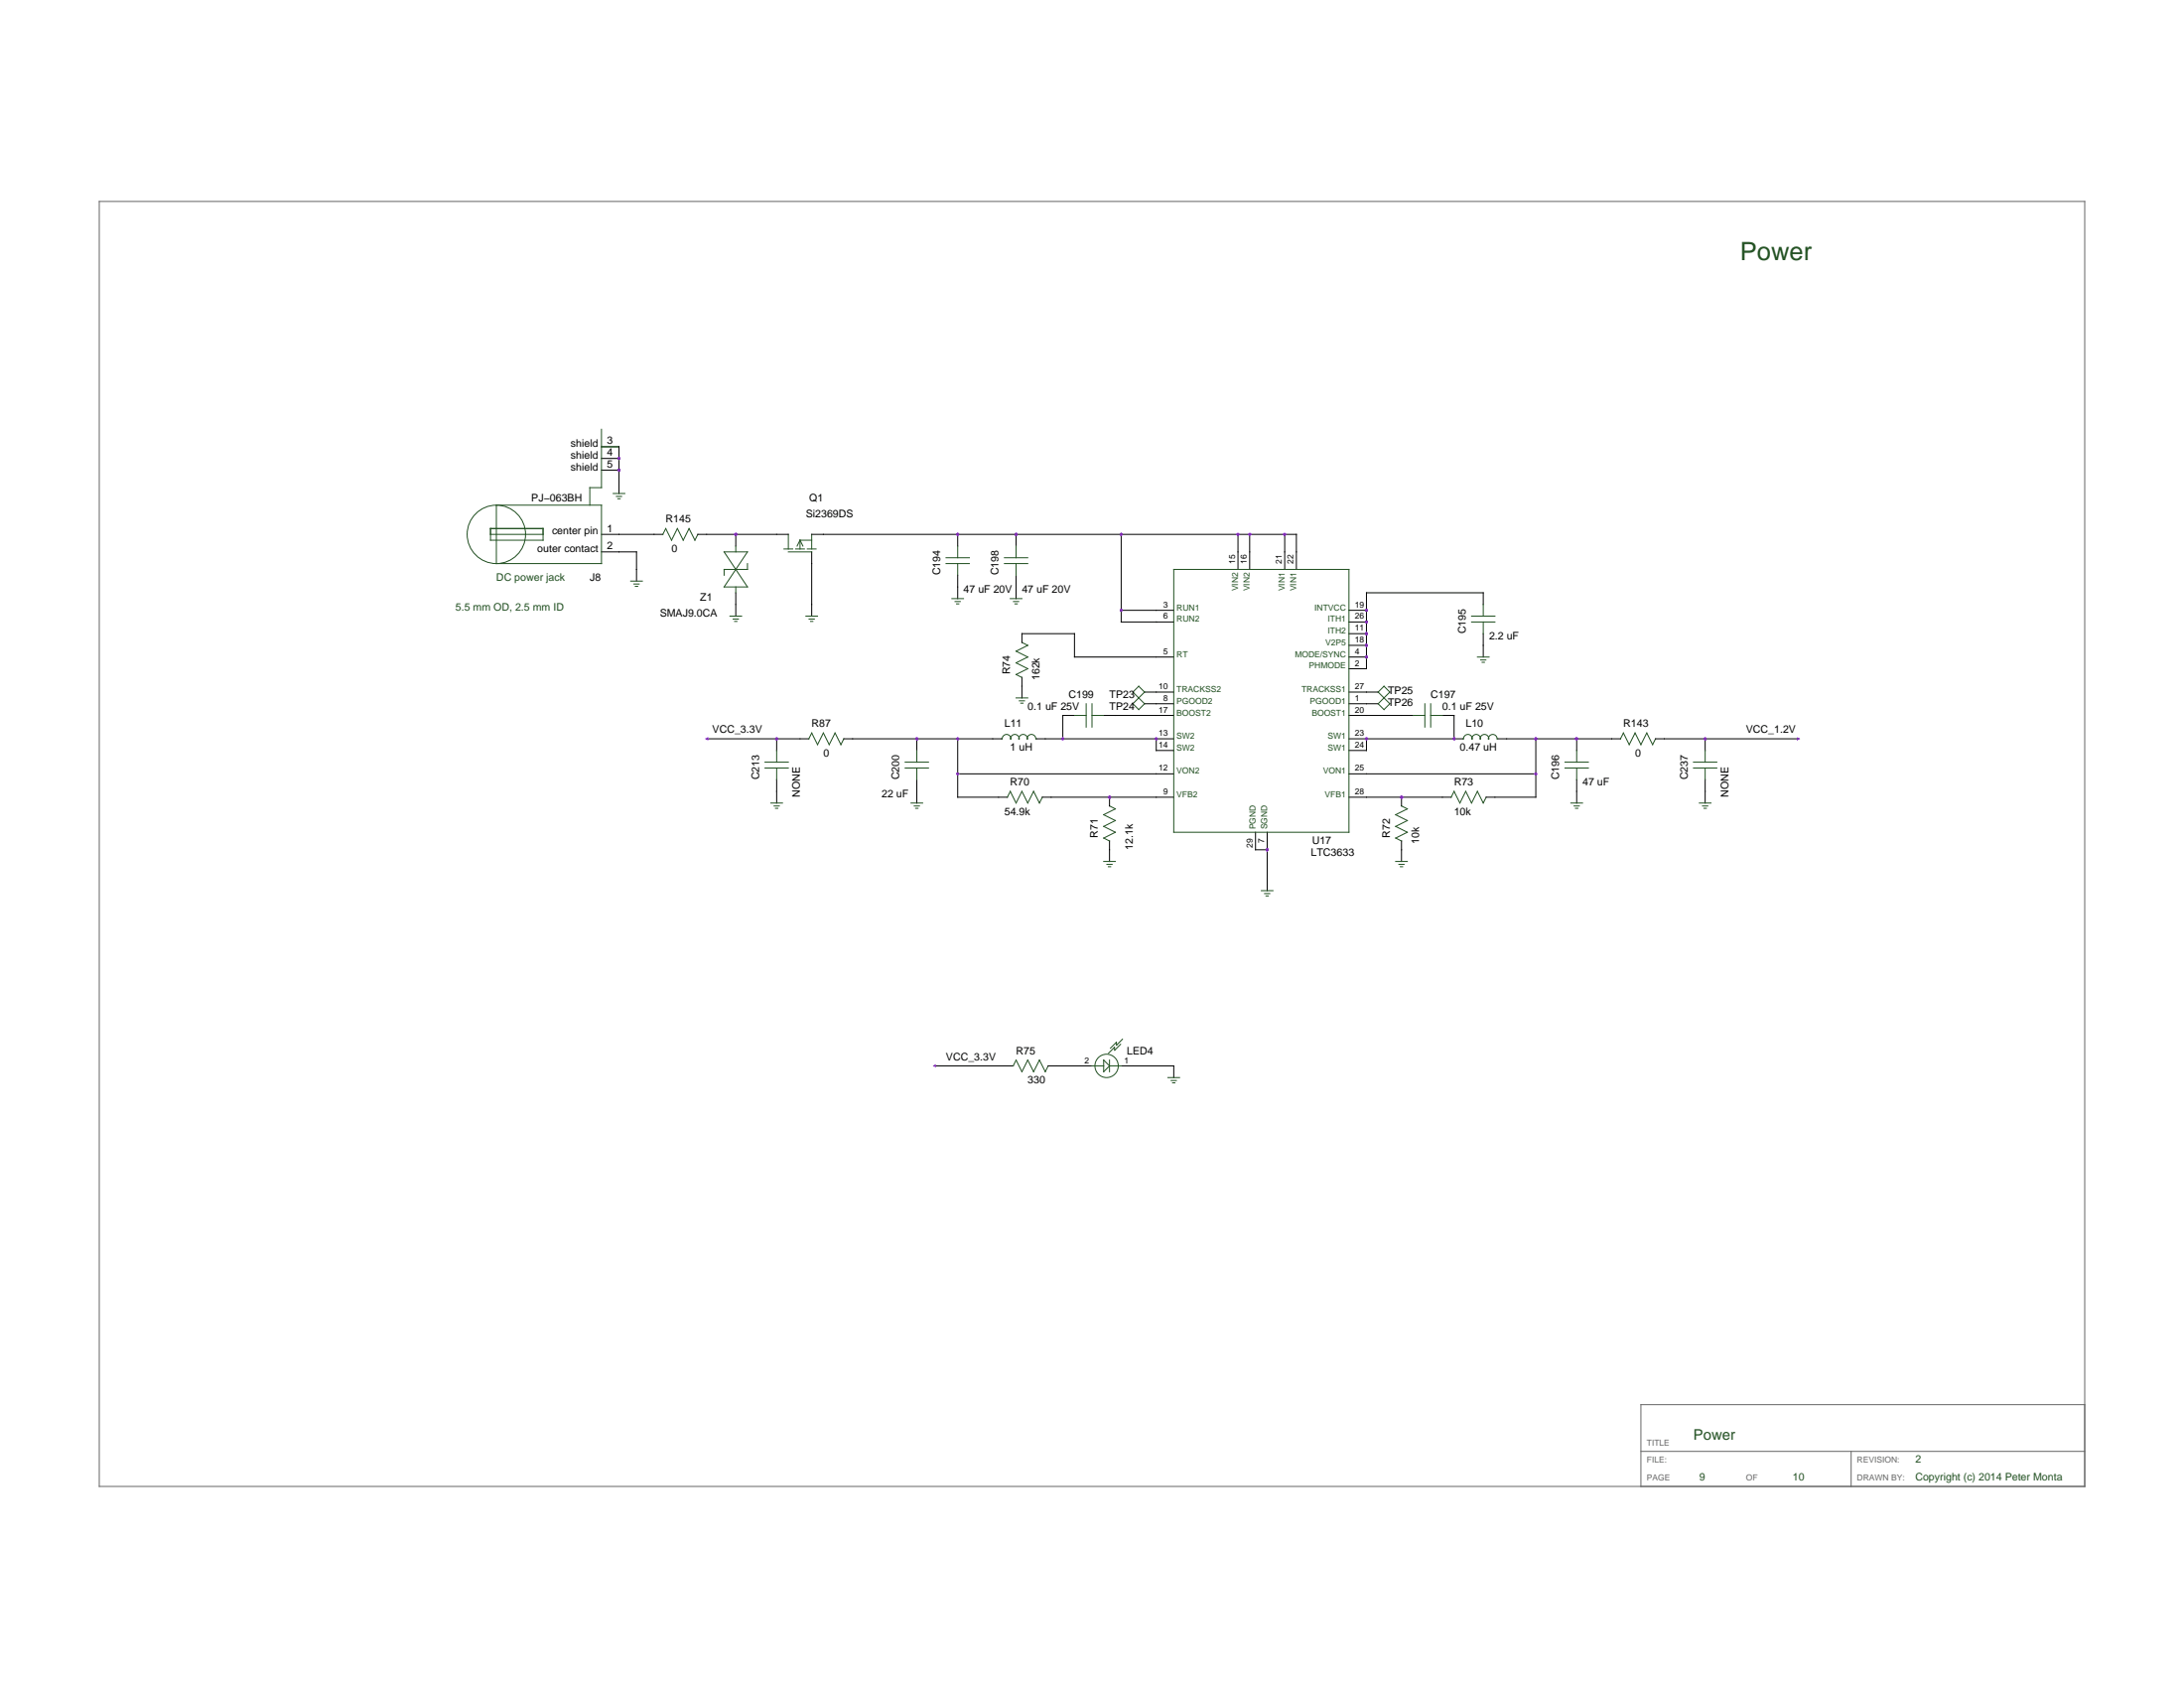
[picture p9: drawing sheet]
<svg xmlns="http://www.w3.org/2000/svg" width="279mm" height="216mm" viewBox="0 0 279 216" stroke-linecap="round" stroke-linejoin="round" font-family="sans-serif">
<path d="M12.7 25.8h254v164.3h-254zM266.7 179.7h-56.8v10.4M209.9 185.6h56.8M236.8 185.6v4.5" fill="none" stroke="#666" stroke-width=".13"/>
<path d="M76.9 58.6h2.3M76.9 57.1h2.3M76.9 68.3h2.3M76.9 70.6h2.3M76.9 60.1h2.3" fill="none" stroke="#000" stroke-width=".13"/>
<g fill="none" stroke="#205020" stroke-width=".13">
<path d="M76.9 54.9v7.5h-1.4v2.2M76.9 57.1h2.3M62.8 67.6h6.7v1.5h-6.7zM62.8 68.3h6.7M63.5 64.6h13.4v7.5h-13.4z"/>
<circle cx="63.5" cy="68.3" r="3.7"/>
</g>
<g fill="#a020f0">
<circle cx="79.2" cy="60.1" r=".19"/>
<circle cx="79.2" cy="58.6" r=".19"/>
</g>
<g fill="none" stroke="#000" stroke-width=".13">
<path d="M147.9 78.1h2.3M147.9 79.6h2.3M158.4 70.6v2.2M159.9 70.6v2.2M164.4 70.6v2.2M165.8 70.6v2.2M172.6 78.1h2.2M172.6 79.6h2.2M147.9 91.5h2.3M147.9 84h2.3M147.9 90h2.3M147.9 94.5h2.3"/>
<path d="M147.9 96h2.3M147.9 88.5h2.3M147.9 99h2.3M172.6 91.5h2.2M172.6 81h2.2M172.6 84h2.2M172.6 90h2.2M172.6 85.5h2.2M172.6 94.5h2.2M172.6 96h2.2M172.6 88.5h2.2M172.6 82.5h2.2"/>
<path d="M172.6 99h2.2M147.9 102h2.3M160.6 106.4v2.3M162.1 106.4v2.3M172.6 102h2.2"/>
</g>
<path d="M150.2 72.8h22.4v33.6h-22.4z" fill="none" stroke="#205020" stroke-width=".13"/>
<g fill="#a020f0">
<circle cx="174.8" cy="78.1" r=".19"/>
<circle cx="174.8" cy="79.6" r=".19"/>
<circle cx="174.8" cy="81" r=".19"/>
<circle cx="174.8" cy="84" r=".19"/>
<circle cx="174.8" cy="94.5" r=".19"/>
<circle cx="174.8" cy="82.5" r=".19"/>
<circle cx="147.9" cy="94.5" r=".19"/>
<circle cx="162.1" cy="108.7" r=".19"/>
</g>
<path d="M81.4 72.8v1.5M122.5 68.3v1.5M122.5 73.6v1.5M189.8 82.5v1.5M117.3 101.2v1.5M162.1 112.4v1.5M201.7 101.2v1.5" fill="none" stroke="#000" stroke-width=".13"/>
<g fill="none" stroke="#205020" stroke-width=".13">
<path d="M80.7 74.3h1.5M81.1 74.7h.7M81.3 75h.3M121 72.1h3M121 71.3h3M122.5 69.8v1.5M122.5 72.1v1.5M189 84h1.5M189.4 84.4h.7M189.6 84.7h.3M116.5 102.7h1.5M117 103.1h.6"/>
<path d="M117.1 103.4h.3M161.4 113.9h1.5M161.8 114.3h.6M162 114.6h.3M201 102.7h1.5M201.4 103.1h.6M201.6 103.4h.3"/>
</g>
<circle cx="122.5" cy="68.3" r=".19" fill="#a020f0"/>
<path d="M189.8 75.8v1.5M189.8 81v1.5M201.7 94.5v1.5M201.7 99.7v1.5" fill="none" stroke="#000" stroke-width=".13"/>
<path d="M188.3 79.6h2.9M188.3 78.8h2.9M189.8 77.3v1.5M189.8 79.6v1.4M200.2 98.2h3M200.2 97.5h3M201.7 96v1.5M201.7 98.2v1.5" fill="none" stroke="#205020" stroke-width=".13"/>
<circle cx="201.7" cy="94.5" r=".19" fill="#a020f0"/>
<path d="M179.3 91.5h1.5M184.5 91.5h1.5M186 94.5h1.1M191.6 94.5h1.1" fill="none" stroke="#000" stroke-width=".13"/>
<path d="M180.8 91.5h1.5M182.3 90v3M183 90v3M183 91.5h1.5M187.1 94.5h.1a.55 .55 0 0 1 .6-.6 .55 .55 0 0 1 .5 .6 .53 .53 0 0 1 .5-.6 .53 .53 0 0 1 .6 .6 .53 .53 0 0 1 .5-.6 .53 .53 0 0 1 .5 .6 .55 .55 0 0 1 .6-.6 .55 .55 0 0 1 .5 .6h.1" fill="none" stroke="#205020" stroke-width=".13"/>
<circle cx="186" cy="94.5" r=".19" fill="#a020f0"/>
<path d="M127 94.5h1.1M132.6 94.5h1.1M127.7 102h1.2M133.4 102h1.1M141.9 102v1.1M141.9 107.6v1.1" fill="none" stroke="#000" stroke-width=".13"/>
<path d="M128.1 94.5h.1a.55 .55 0 0 1 .6-.6 .55 .55 0 0 1 .5 .6 .53 .53 0 0 1 .5-.6 .53 .53 0 0 1 .6 .6 .53 .53 0 0 1 .5-.6 .53 .53 0 0 1 .5 .6 .55 .55 0 0 1 .6-.6 .55 .55 0 0 1 .5 .6h.1M128.9 102l.3-.8 .8 1.5 .7-1.5 .8 1.5 .7-1.5 .8 1.5 .4-.7M141.9 103.1l.8 .4-1.5 .7 1.5 .8-1.5 .7 1.5 .7-1.5 .8 .7 .4" fill="none" stroke="#205020" stroke-width=".13"/>
<circle cx="141.9" cy="102" r=".19" fill="#a020f0"/>
<path d="M179.3 103.1l.7 .4-1.5 .7 1.5 .8-1.5 .7 1.5 .7-1.5 .8 .8 .4" fill="none" stroke="#205020" stroke-width=".13"/>
<path d="M179.3 102v1.1M179.3 107.6v1.1" fill="none" stroke="#000" stroke-width=".13"/>
<circle cx="179.3" cy="102" r=".19" fill="#a020f0"/>
<path d="M121.8 76.6h1.5M122.2 76.9h.7M122.4 77.2h.3M128.5 72.1h3M128.5 71.3h3M129.2 76.6h1.5M129.7 76.9h.6M129.8 77.2h.3M130 69.8v1.5M130 72.1v1.5M185.6 102l.4-.8 .8 1.5 .7-1.5 .8 1.5 .7-1.5 .8 1.5 .3-.7" fill="none" stroke="#205020" stroke-width=".13"/>
<path d="M122.5 75.1v1.5M130 68.3v1.5M130 73.6v3M184.5 102h1.2M190.1 102h1.1" fill="none" stroke="#000" stroke-width=".13"/>
<circle cx="130" cy="68.3" r=".19" fill="#a020f0"/>
<path d="M143.4 68.3v11.3h4.5M143.4 78.1h4.5M158.4 68.3v2.3M159.9 68.3v2.3M164.4 68.3v2.3M165.8 68.3v2.3M189.8 75.8h-15v9.7M117.3 94.5v1.5M117.3 99.7v1.5M136 91.5h1.5M141.2 91.5h1.5" fill="none" stroke="#000" stroke-width=".13"/>
<path d="M115.8 98.2h3M115.8 97.5h3M117.3 96v1.5M117.3 98.2v1.5M137.5 91.5h1.5M139 90v3M139.7 90v3M139.7 91.5h1.5" fill="none" stroke="#205020" stroke-width=".13"/>
<circle cx="117.3" cy="94.5" r=".19" fill="#a020f0"/>
<g fill="none" stroke="#000" stroke-width=".13">
<path d="M79.2 70.6h2.2v2.2M99.4 94.5v1.5M99.4 99.7v1.5M122.5 94.5v7.5h5.2M122.5 99h25.4M130.7 82.2v-1.2h6.8v3h10.4M130.7 86.6v2.7M133.7 94.5h14.2v1.5M136 91.5v3M142.7 91.5h5.2M174.8 91.5h4.5M174.8 99h21.7"/>
<path d="M186 91.5v3h-11.2v1.5M196.5 94.5v7.5h-5.3M212.9 94.5h17.2M134.5 102h13.4M141.9 108.7v1.5M160.6 108.7h1.5v3.7M174.8 102h9.7M179.3 108.7v1.5M119.5 136.3h10.1M134.1 136.3h4.1M144.9 136.3h5.3v1.5"/>
</g>
<g fill="none" stroke="#205020" stroke-width=".13">
<path d="M97.9 98.2h3M97.9 97.5h3M99.4 96v1.5M99.4 98.2v1.5M130 89.3h1.5M130.4 89.6h.7M130.6 89.9h.3M130.7 82.2l.8 .3-1.5 .8 1.5 .7-1.5 .8 1.5 .7-1.5 .8 .7 .4M141.2 110.2h1.5M141.6 110.6h.7M141.8 110.9h.3M178.5 110.2h1.5"/>
<path d="M179 110.6h.6M179.1 110.9h.3M129.6 136.3l.4-.7 .7 1.5 .8-1.5 .7 1.5 .8-1.5 .7 1.5 .4-.8M149.4 137.8h1.5M149.8 138.2h.7M150 138.5h.3"/>
</g>
<circle cx="99.4" cy="94.5" r=".19" fill="#a020f0"/>
<g fill="none" stroke="#205020" stroke-width=".13">
<path d="M78.4 63.1h1.5M78.9 63.5h.6M79 63.8h.3M93.4 78.8h1.5M93.8 79.2h.7M94 79.5h.3M103.5 94.5l.3-.8 .8 1.5 .7-1.5 .8 1.5 .7-1.5 .8 1.5 .4-.7M145.7 87.8l.7 .7-1.5 1.5 .8 .8 .7-.8-1.5-1.5zM176.3 88.5l.8-.7 .7 .7-1.5 1.5 .8 .8 .7-.8zM207.3 94.5l.4-.8 .7 1.5 .8-1.5 .7 1.5 .8-1.5 .7 1.5 .4-.7M216.6 98.2h3M216.6 97.5h3"/>
<path d="M218.1 96v1.5M218.1 98.2v1.5M98.6 102.7h1.5M99 103.1h.7M99.2 103.4h.3"/>
</g>
<g fill="none" stroke="#000" stroke-width=".13">
<path d="M79.2 57.1v6M94.1 77.3v1.5M90.4 94.5h13.1M108 94.5h19M146.4 88.5h1.5M146.4 90h1.5M174.8 88.5h1.5M174.8 90h1.5M206.2 94.5h1.1M211.8 94.5h1.1M218.1 94.5v1.5M218.1 99.7v1.5"/>
<path d="M99.4 101.2v1.5"/>
</g>
<circle cx="218.1" cy="94.5" r=".19" fill="#a020f0"/>
<path d="M94.1 68.3v1.5M94.1 75.8v1.5M192.7 94.5h13.5M218.1 101.2v1.5M138.2 136.3h1.5M143.4 136.3h1.5" fill="none" stroke="#000" stroke-width=".13"/>
<g fill="none" stroke="#205020" stroke-width=".13">
<path d="M92.6 70.6h3l-3 4.5h3zM94.1 69.8v.8M94.1 75.1v.7M95.6 72.1v.7h-3v.8M217.4 102.7h1.5M217.8 103.1h.7M218 103.4h.3M139.7 136.3h1.5M141.2 135.6l.7 .7-.7 .8zM141.9 135.6v1.5M141.9 136.3h1.5M143.4 133.6l-.8 .7v-.3l-.8 .7"/>
<path d="M143.6 132.9l-.8 .8v-.4l-.7 .8"/>
<circle cx="141.6" cy="136.3" r="1.49"/>
</g>
<circle cx="94.1" cy="68.3" r=".19" fill="#a020f0"/>
<path d="M79.2 68.3h5.6M89.3 68.3h11.6M103.8 70.6v8.2M103.8 68.3h62" fill="none" stroke="#000" stroke-width=".13"/>
<g fill="none" stroke="#205020" stroke-width=".13">
<path d="M85.2 67.6l.7 1.5 .8-1.5 .7 1.5 .8-1.5 .7 1.5 .4-.8M85.2 67.6l-.4 .7M100.3 70.2h1.1M100.9 68.3v1.9M100.9 70.6h2.9M101.8 70.2h1.1M102.3 69.1l.4 .7M102.3 69.1l-.3 .7M102.3 69.1v1.1M102.3 69.1h1.5M103.1 78.8h1.5M103.3 70.2h1.1"/>
<path d="M103.5 79.2h.7M103.7 79.5h.3M103.8 68.3v1.9"/>
</g>
<g fill="#a020f0">
<path d="M229.9 94.3l.4 .2-.4 .2z"/>
<path d="M119.3 136.3l.5-.2v.5z"/>
<path d="M90.2 94.5l.4-.2v.4z"/>
<circle cx="79.2" cy="60.1" r=".19"/>
<circle cx="79.2" cy="58.6" r=".19"/>
<circle cx="174.8" cy="78.1" r=".19"/>
<circle cx="174.8" cy="79.6" r=".19"/>
<circle cx="174.8" cy="81" r=".19"/>
<circle cx="174.8" cy="84" r=".19"/>
<circle cx="174.8" cy="94.5" r=".19"/>
<circle cx="174.8" cy="82.5" r=".19"/>
<circle cx="147.9" cy="94.5" r=".19"/>
<circle cx="162.1" cy="108.7" r=".19"/>
<circle cx="122.5" cy="68.3" r=".19"/>
<circle cx="201.7" cy="94.5" r=".19"/>
<circle cx="186" cy="94.5" r=".19"/>
<circle cx="141.9" cy="102" r=".19"/>
<circle cx="179.3" cy="102" r=".19"/>
<circle cx="130" cy="68.3" r=".19"/>
<circle cx="164.4" cy="68.3" r=".19"/>
<circle cx="159.9" cy="68.3" r=".19"/>
<circle cx="158.4" cy="68.3" r=".19"/>
<circle cx="143.4" cy="68.3" r=".19"/>
<circle cx="143.4" cy="78.1" r=".19"/>
<circle cx="117.3" cy="94.5" r=".19"/>
<circle cx="136" cy="94.5" r=".19"/>
<circle cx="122.5" cy="94.5" r=".19"/>
<circle cx="122.5" cy="99" r=".19"/>
<circle cx="218.1" cy="94.5" r=".19"/>
<circle cx="196.5" cy="94.5" r=".19"/>
<circle cx="196.5" cy="99" r=".19"/>
<circle cx="99.4" cy="94.5" r=".19"/>
<circle cx="94.1" cy="68.3" r=".19"/>
</g>
<text font-size="3.2" fill="#205020" x="222.6" y="33.2">Power</text>
<text font-size="1.9" fill="#205020" x="216.6" y="184.1">Power</text>
<g font-size="1.3">
<text x="73" y="58.7">shield</text>
<text x="73" y="57.2">shield</text>
<text x="77.7" y="59.8">5</text>
<text x="77.7" y="58.3">4</text>
<text x="77.7" y="56.8">3</text>
<text x="68" y="64.1">PJ−063BH</text>
<text x="73" y="60.2">shield</text>
<text x="103.5" y="64.1">Q1</text>
<text x="68.7" y="70.6">outer contact</text>
<text x="70.6" y="68.4">center pin</text>
<text x="77.7" y="70.3">2</text>
<text x="77.7" y="68">1</text>
<text x="85.2" y="66.9">R145</text>
<text x="85.9" y="70.6">0</text>
<text x="103.1" y="66.1">Si2369DS</text>
<text x="75.5" y="74.3">J8</text>
<text x="89.6" y="76.8">Z1</text>
<text x="120.3" y="73.6" transform="rotate(-90 120.3 73.6)">C194</text>
<text x="123.3" y="75.8">47 uF 20V</text>
<text x="127.7" y="73.6" transform="rotate(-90 127.7 73.6)">C198</text>
<text x="130.7" y="75.8">47 uF 20V</text>
<text x="84.4" y="78.8">SMAJ9.0CA</text>
<text x="187.5" y="81" transform="rotate(-90 187.5 81)">C195</text>
<text x="190.5" y="81.8">2.2 uF</text>
<text x="129.2" y="86.3" transform="rotate(-90 129.2 86.3)">R74</text>
<text x="133" y="87" transform="rotate(-90 133 87)">162k</text>
<text x="136.7" y="89.3">C199</text>
<text x="141.9" y="89.3">TP23</text>
<text x="177.6" y="88.8">TP25</text>
<text x="183" y="89.3">C197</text>
<text x="91.1" y="93.7">VCC_3.3V</text>
<text x="103.8" y="93">R87</text>
<text x="128.5" y="93">L11</text>
<text x="129.2" y="96">1 uH</text>
<text x="131.5" y="90.8">0.1 uF 25V</text>
<text x="141.9" y="90.8">TP24</text>
<text x="177.6" y="90.3">TP26</text>
<text x="184.5" y="90.8">0.1 uF 25V</text>
<text x="186.8" y="96">0.47 uH</text>
<text x="187.5" y="93">L10</text>
<text x="207.7" y="93">R143</text>
<text x="223.4" y="93.7">VCC_1.2V</text>
<text x="97.1" y="99.7" transform="rotate(-90 97.1 99.7)">C213</text>
<text x="102.3" y="102" transform="rotate(-90 102.3 102)">NONE</text>
<text x="105.3" y="96.7">0</text>
<text x="112.8" y="102">22 uF</text>
<text x="115" y="99.7" transform="rotate(-90 115 99.7)">C200</text>
<text x="129.2" y="100.5">R70</text>
<text x="186" y="100.5">R73</text>
<text x="199.5" y="99.7" transform="rotate(-90 199.5 99.7)">C196</text>
<text x="202.5" y="100.5">47 uF</text>
<text x="209.2" y="96.7">0</text>
<text x="215.9" y="99.7" transform="rotate(-90 215.9 99.7)">C237</text>
<text x="221.1" y="102" transform="rotate(-90 221.1 102)">NONE</text>
<text x="128.5" y="104.2">54.9k</text>
<text x="140.4" y="107.2" transform="rotate(-90 140.4 107.2)">R71</text>
<text x="167.9" y="107.9">U17</text>
<text x="177.8" y="107.2" transform="rotate(-90 177.8 107.2)">R72</text>
<text x="181.5" y="107.9" transform="rotate(-90 181.5 107.9)">10k</text>
<text x="186" y="104.2">10k</text>
<text x="144.9" y="108.7" transform="rotate(-90 144.9 108.7)">12.1k</text>
<text x="167.7" y="109.4">LTC3633</text>
<text x="121" y="135.6">VCC_3.3V</text>
<text x="130" y="134.8">R75</text>
<text x="144.2" y="134.8">LED4</text>
<text x="131.5" y="138.6">330</text>
</g>
<g font-size="1.3" fill="#205020">
<text x="63.5" y="74.3">DC power jack</text>
<text x="58.3" y="78.1">5.5 mm OD, 2.5 mm ID</text>
<text x="217.4" y="189.4">9</text>
<text x="229.3" y="189.4">10</text>
<text x="245" y="187.1">2</text>
<text x="245" y="189.4">Copyright (c) 2014 Peter Monta</text>
</g>
<g font-size="1.1">
<text x="148.8" y="77.7">3</text>
<text x="158" y="72.1" transform="rotate(-90 158 72.1)">15</text>
<text x="159.5" y="72.1" transform="rotate(-90 159.5 72.1)">16</text>
<text x="164" y="72.1" transform="rotate(-90 164 72.1)">21</text>
<text x="165.5" y="72.1" transform="rotate(-90 165.5 72.1)">22</text>
<text x="173.3" y="77.7">19</text>
<text x="148.8" y="83.7">5</text>
<text x="148.8" y="79.2">6</text>
<text x="173.3" y="79.2">26</text>
<text x="173.3" y="80.7">11</text>
<text x="173.3" y="83.7">4</text>
<text x="173.3" y="82.2">18</text>
<text x="148.2" y="88.1">10</text>
<text x="148.8" y="89.6">8</text>
<text x="173.3" y="89.6">1</text>
<text x="173.3" y="85.2">2</text>
<text x="173.3" y="88.1">27</text>
<text x="148.2" y="91.1">17</text>
<text x="148.2" y="94.1">13</text>
<text x="148.2" y="95.6">14</text>
<text x="173.3" y="91.1">20</text>
<text x="173.3" y="94.1">23</text>
<text x="173.3" y="95.6">24</text>
<text x="148.2" y="98.6">12</text>
<text x="148.8" y="101.6">9</text>
<text x="173.3" y="101.6">28</text>
<text x="173.3" y="98.6">25</text>
<text x="161.7" y="107.8" transform="rotate(-90 161.7 107.8)">7</text>
<text x="160.2" y="108.4" transform="rotate(-90 160.2 108.4)">29</text>
<text x="138.7" y="136">2</text>
<text x="143.8" y="136">1</text>
</g>
<g font-size="1.1" fill="#205020">
<text x="158.4" y="75.6" transform="rotate(-90 158.4 75.6)">VIN2</text>
<text x="159.9" y="75.6" transform="rotate(-90 159.9 75.6)">VIN2</text>
<text x="164.4" y="75.6" transform="rotate(-90 164.4 75.6)">VIN1</text>
<text x="165.8" y="75.6" transform="rotate(-90 165.8 75.6)">VIN1</text>
<text x="150.5" y="78.1">RUN1</text>
<text x="150.5" y="79.6">RUN2</text>
<text x="168.2" y="78.1">INTVCC</text>
<text x="169.6" y="82.5">V2P5</text>
<text x="169.9" y="79.6">ITH1</text>
<text x="169.9" y="81">ITH2</text>
<text x="150.5" y="84">RT</text>
<text x="150.5" y="88.5">TRACKSS2</text>
<text x="165.7" y="84">MODE/SYNC</text>
<text x="166.5" y="88.5">TRACKSS1</text>
<text x="167.5" y="85.5">PHMODE</text>
<text x="150.5" y="91.5">BOOST2</text>
<text x="150.5" y="90">PGOOD2</text>
<text x="150.5" y="94.5">SW2</text>
<text x="150.5" y="96">SW2</text>
<text x="167.6" y="90">PGOOD1</text>
<text x="167.8" y="91.5">BOOST1</text>
<text x="169.9" y="94.5">SW1</text>
<text x="169.9" y="96">SW1</text>
<text x="150.5" y="102">VFB2</text>
<text x="150.5" y="99">VON2</text>
<text x="169.3" y="99">VON1</text>
<text x="169.5" y="102">VFB1</text>
<text x="160.6" y="106.1" transform="rotate(-90 160.6 106.1)">PGND</text>
<text x="162.1" y="106.1" transform="rotate(-90 162.1 106.1)">SGND</text>
</g>
<g font-size="1.1" fill="#666">
<text x="210.7" y="184.9">TITLE</text>
<text x="210.7" y="187.1">FILE:</text>
<text x="210.7" y="189.4">PAGE</text>
<text x="223.4" y="189.4">OF</text>
<text x="237.6" y="187.1">REVISION:</text>
<text x="237.6" y="189.4">DRAWN BY:</text>
</g>
</svg>
